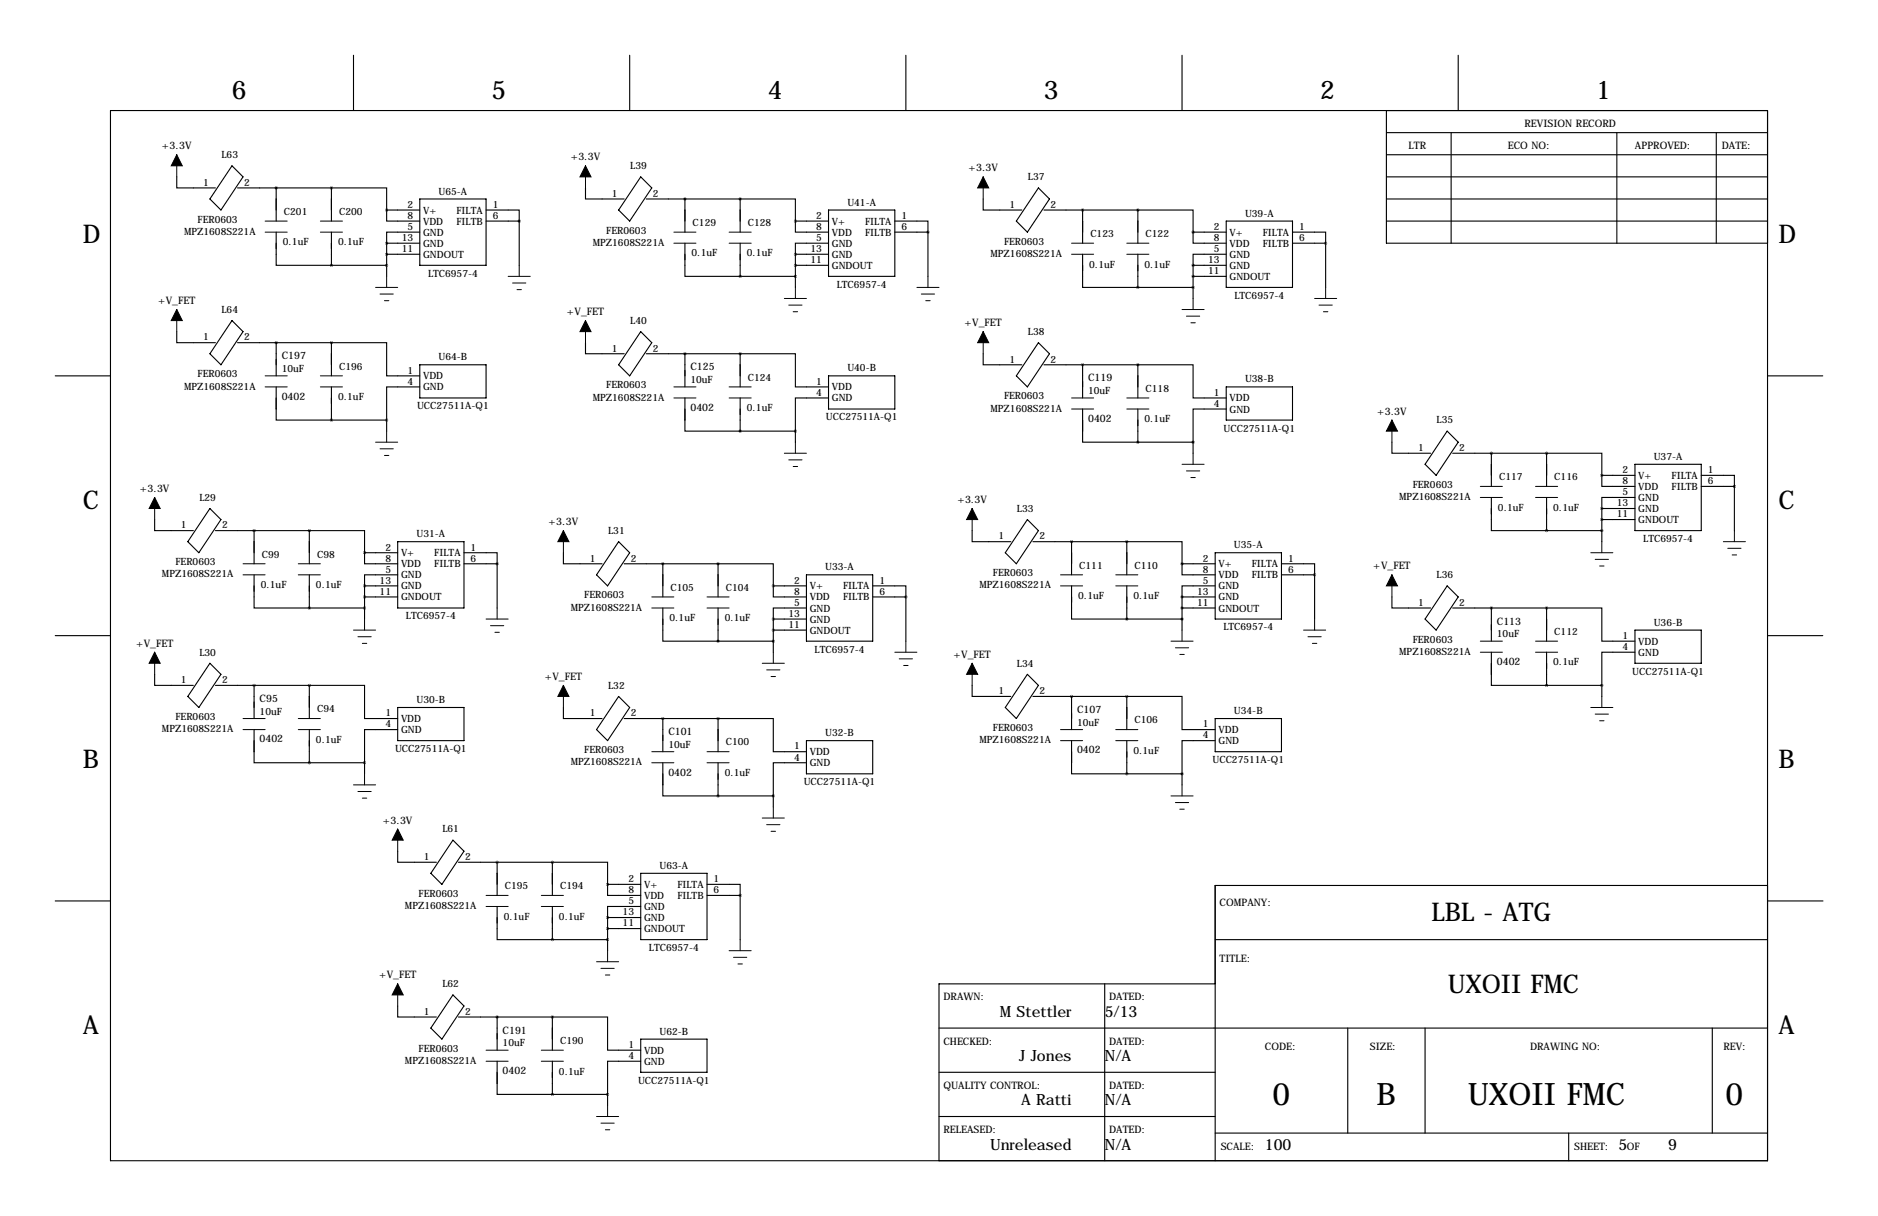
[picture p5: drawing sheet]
<svg xmlns="http://www.w3.org/2000/svg" width="432mm" height="279mm" viewBox="0 0 432 279" stroke-linecap="round" stroke-linejoin="round" font-family="sans-serif">
<g fill="none" stroke="#000" stroke-width=".25">
<path d="M81.3 12.7v12.7M144.8 12.7v12.7M208.3 12.7v12.7M271.8 12.7v12.7M335.3 12.7v12.7M25.4 25.4h381v241.3h-381zM53.3 38.1l2.6 2.5-5.1 7.7-2.5-2.6zM318.8 30.5h87.6M318.8 35.6h87.6M318.8 25.4v30.5h87.6M333.7 30.5v25.4M371.8 30.5v25.4"/>
<path d="M394.6 30.5v25.4M40.6 40.6v2.6h8.9M54.6 43.2h21.6M63.5 53.3v7.7h12.7M63.5 43.2v7.6M76.2 43.2h12.7v5.1M76.2 43.2v7.6M76.2 53.3v7.7M88.9 48.3v2.5h7.6M88.9 55.9h7.6M88.9 58.4h7.6M88.9 48.3h7.6"/>
<path d="M88.9 55.9v7.6M96.5 53.3h-7.6v2.6M96.5 45.7h15.3v15.3h-15.3zM111.8 48.3h7.6v2.5M111.8 50.8h7.6M119.4 50.8v10.2M134.6 43.2v2.5h8.9M147.3 40.6l2.6 2.6-5.1 7.6-2.6-2.5zM148.6 45.7h21.6M157.5 55.9v7.6h12.7M157.5 45.7v7.6M170.2 45.7h12.7v5.1"/>
<path d="M170.2 45.7v7.6M170.2 55.9v7.6M182.9 50.8v2.5h7.6M182.9 50.8h7.6M182.9 58.4h7.6M182.9 58.4v7.6M190.5 55.9h-7.6v2.5M190.5 48.3h15.2v15.2h-15.2zM205.7 50.8h7.7v2.5M205.7 53.3h7.7M213.4 53.3v10.2M226.1 45.7v2.6h8.8"/>
<path d="M238.8 43.2l2.5 2.5-5.1 7.6-2.5-2.5zM240 48.3h21.6M248.9 58.4v7.6h12.7M248.9 48.3v7.6M261.6 48.3h12.7v5M261.6 48.3v7.6M261.6 58.4v7.6M274.3 53.3v2.6h7.6M274.3 53.3h7.6M281.9 58.4h-7.6v2.6M281.9 50.8h15.3v15.2h-15.3zM297.2 53.3h7.6v2.6"/>
<path d="M297.2 55.9h7.6M304.8 55.9v10.1M318.8 45.7h87.6M318.8 50.8h87.6M318.8 40.6h87.6M40.6 76.2v2.5h8.9M53.3 73.7l2.6 2.5-5.1 7.6-2.5-2.5zM54.6 78.7h21.6M63.5 78.7v7.7M76.2 78.7h12.7v7.7h7.6M76.2 61h12.7M76.2 78.7v7.7"/>
<path d="M134.6 78.7v2.6h8.9M147.3 76.2l2.6 2.5-5.1 7.7-2.6-2.6zM170.2 63.5h12.7M182.9 61h7.6M238.8 78.7l2.5 2.6-5.1 7.6-2.5-2.5zM261.6 66h12.7M274.3 61h7.6M274.3 63.5h7.6M274.3 61v7.6M12.7 86.4h12.7M63.5 88.9v7.6h12.7M76.2 96.5h12.7"/>
<path d="M76.2 88.9v7.6M88.9 96.5v2.6M96.5 88.9h-7.6v7.6M96.5 83.8h15.3v7.6h-15.3zM148.6 81.3h21.6M157.5 91.4v7.7h12.7M157.5 81.3v7.6M170.2 81.3h12.7v7.6h7.6M170.2 81.3v7.6M170.2 91.4v7.7M170.2 99.1h12.7M182.9 99.1v2.5"/>
<path d="M190.5 91.4h-7.6v7.7M190.5 86.4h15.2v7.6h-15.2zM226.1 81.3v2.5h8.8M240 83.8h21.6M248.9 94v7.6h12.7M248.9 83.8v7.6M261.6 83.8h12.7v7.6h7.6M261.6 83.8v7.6M261.6 94v7.6M281.9 94h-7.6v7.6M281.9 88.9h15.3v7.6h-15.3zM332.7 99.1l2.6 2.5-5.1 7.6-2.5-2.5z"/>
<path d="M406.4 86.4h12.7M35.6 119.4v2.5h8.8M48.3 116.8l2.5 2.6-5.1 7.6-2.5-2.5zM236.2 119.4l2.6 2.5-5.1 7.6-2.6-2.5zM261.6 101.6h12.7M274.3 101.6v2.5M320 101.6v2.5h8.9M334 104.1h21.6M342.9 114.3v7.6h12.7M342.9 104.1v7.7M355.6 104.1h12.7v5.1M355.6 104.1v7.7"/>
<path d="M355.6 114.3v7.6M368.3 109.2v2.6h7.6M368.3 109.2h7.6M368.3 116.8h7.6M368.3 119.4h7.6M368.3 116.8v7.7M375.9 114.3h-7.6v2.5M375.9 106.7h15.3v15.2h-15.3zM391.2 109.2h7.6v2.6M391.2 111.8h7.6M398.8 111.8v10.1M49.5 121.9h21.6"/>
<path d="M58.4 132.1v7.6h12.7M58.4 121.9v7.6M71.1 121.9h12.7v5.1M71.1 139.7h12.7M71.1 121.9v7.6M71.1 132.1v7.6M83.8 127v2.5h7.6M83.8 127h7.6M83.8 134.6h7.6M83.8 137.2h7.6M83.8 134.6v7.6M91.4 132.1h-7.6v2.5"/>
<path d="M91.4 124.5h15.3v15.2h-15.3zM106.7 127h7.6v2.5M106.7 129.5h7.6M114.3 129.5v10.2M129.5 127v2.5h8.9M142.2 124.5l2.6 2.5-5.1 7.6-2.5-2.5zM143.5 129.5h21.6M152.4 139.7v7.6h12.7M152.4 129.5v7.7M165.1 129.5h12.7v5.1M165.1 129.5v7.7M165.1 139.7v7.6"/>
<path d="M177.8 134.6v2.6h7.6M177.8 134.6h7.6M185.4 139.7h-7.6v2.5M185.4 132.1h15.3v15.2h-15.3zM200.7 134.6h7.6v2.6M200.7 137.2h7.6M208.3 137.2v10.1M223.5 121.9v2.6h8.9M237.5 124.5h21.6M246.4 134.6v7.6h12.7M246.4 124.5v7.6M259.1 124.5h12.7v5"/>
<path d="M259.1 124.5v7.6M259.1 134.6v7.6M271.8 129.5v2.6h7.6M271.8 137.2v7.6M271.8 139.7h7.6M271.8 129.5h7.6M271.8 137.2h7.6M279.4 134.6h-7.6v2.6M279.4 127h15.2v15.2h-15.2zM294.6 129.5h7.7v2.6M294.6 132.1h7.7M302.3 132.1v10.1"/>
<path d="M320 137.2v2.5h8.9M332.7 134.6l2.6 2.6-5.1 7.6-2.5-2.6zM334 139.7h21.6M342.9 139.7v7.6M355.6 139.7h12.7v7.6h7.6M355.6 121.9h12.7M355.6 139.7v7.6M12.7 146h12.7M35.6 154.9v2.6h8.8M48.3 152.4l2.5 2.5-5.1 7.7-2.5-2.6zM49.5 157.5h21.6M58.4 157.5v7.6"/>
<path d="M71.1 157.5h12.7v7.6h7.6M71.1 157.5v7.6M165.1 147.3h12.7M177.8 142.2h7.6M177.8 144.8h7.6M177.8 142.2v7.7M223.5 157.5v2.5h8.9M236.2 154.9l2.6 2.6-5.1 7.6-2.6-2.5zM259.1 142.2h12.7M342.9 149.9v7.6h12.7M355.6 157.5h12.7M355.6 149.9v7.6"/>
<path d="M368.3 157.5v2.5M375.9 149.9h-7.6v7.6M375.9 144.8h15.3v7.6h-15.3zM406.4 146h12.7M58.4 167.6v7.7h12.7M71.1 167.6v7.7M71.1 175.3h12.7M83.8 175.3v2.5M91.4 167.6h-7.6v7.7M91.4 162.6h15.3v7.6h-15.3zM129.5 162.6v2.5h8.9M142.2 160l2.6 2.6-5.1 7.6-2.5-2.6z"/>
<path d="M143.5 165.1h21.6M152.4 175.3v7.6h12.7M152.4 165.1v7.6M165.1 165.1h12.7v7.6h7.6M165.1 165.1v7.6M165.1 175.3v7.6M185.4 175.3h-7.6v7.6M185.4 170.2h15.3v7.6h-15.3zM237.5 160h21.6M246.4 170.2v7.6h12.7M246.4 160v7.6M259.1 160h12.7v7.6h7.6"/>
<path d="M259.1 177.8h12.7M259.1 160v7.6M259.1 170.2v7.6M271.8 177.8v2.5M279.4 170.2h-7.6v7.6M279.4 165.1h15.2v7.6h-15.2zM91.4 195.6v2.5h8.9M104.1 193l2.6 2.6-5.1 7.6-2.5-2.5zM105.4 198.1h21.6M114.3 198.1v7.6M127 198.1h12.7v5.1M127 198.1v7.6"/>
<path d="M165.1 182.9h12.7M177.8 182.9v2.5M12.7 207h12.7M114.3 208.3v7.6h12.7M127 215.9h12.7M127 208.3v7.6M139.7 203.2v2.5h7.6M139.7 203.2h7.6M139.7 210.8h7.6M139.7 213.4h7.6M139.7 210.8v7.6M147.3 208.3h-7.6v2.5"/>
<path d="M147.3 200.7h15.3v15.2h-15.3zM162.6 203.2h7.6v2.5M162.6 205.7h7.6M170.2 205.7v10.2M279.4 215.9h127M406.4 203.5h-127v63.2M406.5 207h12.7M91.4 231.1v2.6h8.9M104.1 228.6l2.6 2.5-5.1 7.7-2.5-2.6zM105.4 233.7h21.6M114.3 233.7v7.6M127 233.7h12.7v7.6h7.6"/>
<path d="M127 233.7v7.6M147.3 238.8h15.3v7.6h-15.3zM215.9 236.2h190.5M254 226.1v40.6M279.4 226.1h-63.5v40.6M309.9 236.2v24.1M327.7 236.2v24.1M393.7 236.2v24.1M114.3 243.8v7.7h12.7M127 243.8v7.7M127 251.5h12.7M139.7 251.5v2.5"/>
<path d="M147.3 243.8h-7.6v7.7M215.9 246.4h63.5M215.9 256.5h63.5M279.4 260.3h127M360.7 260.3v6.4"/>
</g>
<g fill="none" stroke="#000" stroke-width=".23">
<path d="M40.6 35.6v5M134.6 38.1v5.1M61 53.3h5M61 50.8h5M73.7 53.3h5M73.7 50.8h5M154.9 55.9h5.1M154.9 53.3h5.1M167.6 55.9h5.1M167.6 53.3h5.1M226.1 40.6v5.1M246.4 58.4h5.1"/>
<path d="M246.4 55.9h5.1M259.1 58.4h5.1M259.1 55.9h5.1M40.6 71.1v5.1M86.4 66h5M87.4 67.6h3M88.4 69.1h1M88.9 63.5v2.5M116.8 63.5h5.1M117.9 65h3M118.9 66.5h1M119.4 61v2.5"/>
<path d="M134.6 73.7v5M180.3 68.6h5.1M181.4 70.1h3M182.4 71.6h1M182.9 66v2.6M210.8 66h5.1M211.8 67.6h3.1M212.9 69.1h1M213.4 63.5v2.5M226.1 76.2v5.1M271.8 71.1h5.1M272.8 72.6h3"/>
<path d="M273.8 74.2h1M274.3 68.6v2.5M302.3 68.6h5M303.3 70.1h3M304.3 71.6h1M304.8 66v2.6M61 88.9h5M61 86.4h5M73.7 88.9h5M73.7 86.4h5M88.9 99.1v2.5M154.9 91.4h5.1"/>
<path d="M154.9 88.9h5.1M167.6 91.4h5.1M167.6 88.9h5.1M246.4 94h5.1M246.4 91.4h5.1M259.1 94h5.1M259.1 91.4h5.1M320 96.5v5.1M35.6 114.3v5.1M86.4 101.6h5M87.4 103.1h3M88.4 104.6h1"/>
<path d="M180.3 104.1h5.1M181.4 105.7h3M182.4 107.2h1M182.9 101.6v2.5M223.5 116.8v5.1M271.8 106.7h5.1M272.8 108.2h3M273.8 109.7h1M274.3 104.1v2.6M340.4 114.3h5M340.4 111.8h5M353.1 114.3h5"/>
<path d="M353.1 111.8h5M55.9 132.1h5.1M55.9 129.5h5.1M68.6 132.1h5.1M68.6 129.5h5.1M114.3 139.7v2.5M129.5 121.9v5.1M149.9 139.7h5M149.9 137.2h5M162.6 139.7h5M162.6 137.2h5M243.8 132.1h5.1"/>
<path d="M243.8 134.6h5.1M256.5 132.1h5.1M256.5 134.6h5.1M320 132.1v5.1M365.8 127h5M366.8 128.5h3M367.8 130h1M368.3 124.5v2.5M396.2 124.5h5.1M397.3 126h3M398.3 127.5h1M398.8 121.9v2.6"/>
<path d="M35.6 149.9v5M81.3 144.8h5.1M82.3 146.3h3M83.3 147.8h1M83.8 142.2v2.6M111.8 142.2h5M112.8 143.8h3M113.8 145.3h1M129.5 157.5v5.1M175.3 152.4h5M176.3 153.9h3M177.3 155.4h1"/>
<path d="M177.8 149.9v2.5M205.7 149.9h5.1M206.8 151.4h3M207.8 152.9h1M208.3 147.3v2.6M223.5 152.4v5.1M269.2 147.3h5.1M270.3 148.8h3M271.3 150.4h1M271.8 144.8v2.5M299.7 144.8h5.1M300.7 146.3h3.1"/>
<path d="M301.8 147.8h1M302.3 142.2v2.6M340.4 149.9h5M340.4 147.3h5M353.1 149.9h5M353.1 147.3h5M55.9 167.6h5.1M55.9 165.1h5.1M68.6 167.6h5.1M68.6 165.1h5.1M83.8 177.8v2.5M149.9 175.3h5"/>
<path d="M149.9 172.7h5M162.6 175.3h5M162.6 172.7h5M243.8 167.6h5.1M243.8 170.2h5.1M256.5 167.6h5.1M256.5 170.2h5.1M365.8 162.6h5M366.8 164.1h3M367.8 165.6h1M368.3 160v2.6M81.3 180.3h5.1"/>
<path d="M82.3 181.9h3M83.3 183.4h1M91.4 190.5v5.1M175.3 188h5M176.3 189.5h3M177.3 191h1M177.8 185.4v2.6M269.2 182.9h5.1M270.3 184.4h3M271.3 185.9h1M271.8 180.3v2.6M111.8 208.3h5"/>
<path d="M111.8 205.7h5M124.5 208.3h5M124.5 205.7h5M139.7 218.4v2.6M167.6 218.4h5.1M168.7 220h3M170.2 215.9v2.5M91.4 226.1v5M137.2 221h5M138.2 222.5h3M139.2 224h1M169.7 221.5h1"/>
<path d="M111.8 243.8h5M111.8 241.3h5M124.5 243.8h5M124.5 241.3h5M137.2 256.5h5M138.2 258.1h3M139.2 259.6h1M139.7 254v2.5"/>
</g>
<g fill="#000" stroke="#000" stroke-width=".23">
<path d="M40.6 35.6l1.3 2.5h-2.5zM134.6 38.1l1.3 2.5h-2.6zM226.1 40.6l1.2 2.6h-2.5zM40.6 71.1l1.3 2.6h-2.5zM134.6 73.7l1.3 2.5h-2.6zM226.1 76.2l1.2 2.5h-2.5zM320 96.5l1.3 2.6h-2.5zM35.6 114.3l1.2 2.5h-2.5zM223.5 116.8l1.3 2.6h-2.6zM129.5 121.9l1.3 2.6h-2.5zM320 132.1l1.3 2.5h-2.5zM35.6 149.9l1.2 2.5h-2.5z"/>
<path d="M129.5 157.5l1.3 2.5h-2.5zM223.5 152.4l1.3 2.5h-2.6zM91.4 190.5l1.3 2.5h-2.5zM91.4 226.1l1.3 2.5h-2.5z"/>
</g>
<path d="M302.2 132.1a.05 .05 0 0 0 .1 0 .05 .05 0 0 0-.1 0zM213.3 53.3a.05 .05 0 0 0 .1 0 .05 .05 0 0 0-.1 0z" fill="#000" stroke="#000" stroke-width=".63"/>
<g font-size="7.1">
<text x="292.6" y="254">0</text>
<text x="316.5" y="254">B</text>
<text x="337.5" y="254">UXOII FMC</text>
<text x="396.7" y="254">0</text>
</g>
<g font-size="5.9">
<text x="53.3" y="22.9">6</text>
<text x="113" y="22.9">5</text>
<text x="176.5" y="22.9">4</text>
<text x="240" y="22.9">3</text>
<text x="303.5" y="22.9">2</text>
<text x="367" y="22.9">1</text>
<text x="19" y="55.9">D</text>
<text x="408.9" y="55.9">D</text>
<text x="19" y="116.8">C</text>
<text x="408.9" y="116.8">C</text>
<text x="19" y="176.5">B</text>
<text x="408.9" y="176.5">B</text>
<text x="329.1" y="211.6">LBL - ATG</text>
<text x="332.9" y="228.1">UXOII FMC</text>
<text x="19" y="237.5">A</text>
<text x="408.9" y="237.5">A</text>
</g>
<g font-size="3.6">
<text x="229.9" y="233.7">M Stettler</text>
<text x="254" y="233.7">5/13</text>
<text x="234.4" y="243.8">J Jones</text>
<text x="254" y="243.8">N/A</text>
<text x="234.8" y="254">A Ratti</text>
<text x="254" y="254">N/A</text>
<text x="227.6" y="264.1">Unreleased</text>
<text x="254" y="264.1">N/A</text>
<text x="290.8" y="264.1">100</text>
<text x="372.1" y="264.1">5</text>
<text x="383.5" y="264.1">9</text>
</g>
<g font-size="2.4">
<text x="350.5" y="29.2">REVISION RECORD</text>
<text x="37.2" y="34.3">+3.3V</text>
<text x="323.8" y="34.3">LTR</text>
<text x="346.7" y="34.3">ECO NO:</text>
<text x="375.9" y="34.3">APPROVED:</text>
<text x="395.9" y="34.3">DATE:</text>
<text x="131.2" y="36.8">+3.3V</text>
<text x="222.7" y="39.4">+3.3V</text>
<text x="36.4" y="69.8">+V_FET</text>
<text x="130.3" y="72.4">+V_FET</text>
<text x="221.8" y="74.9">+V_FET</text>
<text x="64.8" y="82.5">C197</text>
<text x="158.7" y="85.1">C125</text>
<text x="250.2" y="87.6">C119</text>
<text x="64.8" y="91.8">0402</text>
<text x="158.7" y="94.4">0402</text>
<text x="316.6" y="95.2">+3.3V</text>
<text x="250.2" y="96.9">0402</text>
<text x="32.2" y="113">+3.3V</text>
<text x="220.1" y="115.6">+3.3V</text>
<text x="126.1" y="120.7">+3.3V</text>
<text x="315.8" y="130.8">+V_FET</text>
<text x="344.2" y="143.5">C113</text>
<text x="31.3" y="148.6">+V_FET</text>
<text x="219.2" y="151.1">+V_FET</text>
<text x="344.2" y="152.8">0402</text>
<text x="59.7" y="161.3">C95</text>
<text x="125.3" y="156.2">+V_FET</text>
<text x="247.6" y="163.8">C107</text>
<text x="59.7" y="170.6">0402</text>
<text x="153.7" y="168.9">C101</text>
<text x="247.6" y="173.1">0402</text>
<text x="153.7" y="178.2">0402</text>
<text x="88" y="189.2">+3.3V</text>
<text x="280.4" y="208.3">COMPANY:</text>
<text x="280.4" y="221">TITLE:</text>
<text x="87.2" y="224.8">+V_FET</text>
<text x="216.9" y="229.9">DRAWN:</text>
<text x="255" y="229.9">DATED:</text>
<text x="115.6" y="237.5">C191</text>
<text x="216.9" y="240">CHECKED:</text>
<text x="255" y="240">DATED:</text>
<text x="290.8" y="241.3">CODE:</text>
<text x="315" y="241.3">SIZE:</text>
<text x="351.8" y="241.3">DRAWING NO:</text>
<text x="396.2" y="241.3">REV:</text>
<text x="115.6" y="246.8">0402</text>
<text x="216.9" y="250.2">QUALITY CONTROL:</text>
<text x="255" y="250.2">DATED:</text>
<text x="216.9" y="260.3">RELEASED:</text>
<text x="255" y="260.3">DATED:</text>
<text x="280.7" y="264.2">SCALE:</text>
<text x="361.9" y="264.2">SHEET:</text>
<text x="374" y="264.2">OF</text>
</g>
<g font-size="2.3">
<text x="50.9" y="36.3">L63</text>
<text x="144.9" y="38.9">L39</text>
<text x="236.3" y="41.4">L37</text>
<text x="46.7" y="42.7">1</text>
<text x="56.1" y="42.7">2</text>
<text x="93.7" y="47.8">2</text>
<text x="100.8" y="44.7">U65-A</text>
<text x="113.3" y="47.8">1</text>
<text x="140.7" y="45.2">1</text>
<text x="150.1" y="45.2">2</text>
<text x="194.8" y="47.2">U41-A</text>
<text x="232.1" y="47.8">1</text>
<text x="241.6" y="47.8">2</text>
<text x="42.3" y="53.9">MPZ1608S221A</text>
<text x="45.4" y="51.1">FER0603</text>
<text x="65.3" y="49.4">C201</text>
<text x="78" y="49.4">C200</text>
<text x="93.7" y="50.3">8</text>
<text x="93.7" y="52.8">5</text>
<text x="97.3" y="49.1">V+</text>
<text x="97.3" y="51.6">VDD</text>
<text x="104.9" y="49.1">FILTA</text>
<text x="104.9" y="51.6">FILTB</text>
<text x="113.3" y="50.3">6</text>
<text x="139.4" y="53.7">FER0603</text>
<text x="159.3" y="51.9">C129</text>
<text x="172" y="51.9">C128</text>
<text x="187.7" y="50.3">2</text>
<text x="187.7" y="52.8">8</text>
<text x="191.3" y="51.6">V+</text>
<text x="198.9" y="51.6">FILTA</text>
<text x="207.3" y="50.3">1</text>
<text x="207.3" y="52.8">6</text>
<text x="279.1" y="52.8">2</text>
<text x="286.3" y="49.8">U39-A</text>
<text x="298.7" y="52.8">1</text>
<text x="65" y="56.4">0.1uF</text>
<text x="77.7" y="56.4">0.1uF</text>
<text x="92.4" y="55.4">13</text>
<text x="92.4" y="57.9">11</text>
<text x="97.3" y="54.1">GND</text>
<text x="97.3" y="56.7">GND</text>
<text x="97.3" y="59.2">GNDOUT</text>
<text x="136.3" y="56.5">MPZ1608S221A</text>
<text x="159" y="58.9">0.1uF</text>
<text x="171.7" y="58.9">0.1uF</text>
<text x="186.3" y="57.9">13</text>
<text x="187.7" y="55.4">5</text>
<text x="191.3" y="54.1">VDD</text>
<text x="191.3" y="56.7">GND</text>
<text x="191.3" y="59.2">GND</text>
<text x="198.9" y="54.1">FILTB</text>
<text x="227.7" y="59">MPZ1608S221A</text>
<text x="230.8" y="56.2">FER0603</text>
<text x="250.7" y="54.4">C123</text>
<text x="263.4" y="54.4">C122</text>
<text x="279.1" y="55.4">8</text>
<text x="279.1" y="57.9">5</text>
<text x="282.7" y="54.1">V+</text>
<text x="282.7" y="56.7">VDD</text>
<text x="282.7" y="59.2">GND</text>
<text x="290.4" y="54.1">FILTA</text>
<text x="290.4" y="56.7">FILTB</text>
<text x="298.7" y="55.4">6</text>
<text x="98.4" y="63.6">LTC6957-4</text>
<text x="186.3" y="60.5">11</text>
<text x="191.3" y="61.8">GNDOUT</text>
<text x="250.4" y="61.5">0.1uF</text>
<text x="263.1" y="61.5">0.1uF</text>
<text x="277.8" y="60.5">13</text>
<text x="277.8" y="63">11</text>
<text x="282.7" y="61.8">GND</text>
<text x="282.7" y="64.3">GNDOUT</text>
<text x="50.9" y="71.9">L64</text>
<text x="192.4" y="66.1">LTC6957-4</text>
<text x="283.8" y="68.7">LTC6957-4</text>
<text x="144.9" y="74.4">L40</text>
<text x="236.3" y="77">L38</text>
<text x="46.7" y="78.2">1</text>
<text x="56.1" y="78.2">2</text>
<text x="100.8" y="82.8">U64-B</text>
<text x="140.7" y="80.8">1</text>
<text x="150.1" y="80.8">2</text>
<text x="232.1" y="83.3">1</text>
<text x="241.6" y="83.3">2</text>
<text x="42.3" y="89.5">MPZ1608S221A</text>
<text x="45.4" y="86.7">FER0603</text>
<text x="64.8" y="85.4">10uF</text>
<text x="78" y="84.9">C196</text>
<text x="93.7" y="85.9">1</text>
<text x="93.7" y="88.4">4</text>
<text x="97.3" y="87.2">VDD</text>
<text x="97.3" y="89.7">GND</text>
<text x="139.4" y="89.2">FER0603</text>
<text x="158.7" y="88">10uF</text>
<text x="172" y="87.5">C124</text>
<text x="187.7" y="88.4">1</text>
<text x="191.3" y="89.7">VDD</text>
<text x="194.8" y="85.3">U40-B</text>
<text x="286.3" y="87.9">U38-B</text>
<text x="77.7" y="91.9">0.1uF</text>
<text x="95.9" y="94.1">UCC27511A-Q1</text>
<text x="136.3" y="92">MPZ1608S221A</text>
<text x="171.7" y="94.5">0.1uF</text>
<text x="187.7" y="90.9">4</text>
<text x="191.3" y="92.2">GND</text>
<text x="227.7" y="94.6">MPZ1608S221A</text>
<text x="230.8" y="91.8">FER0603</text>
<text x="250.2" y="90.5">10uF</text>
<text x="263.4" y="90">C118</text>
<text x="279.1" y="90.9">1</text>
<text x="279.1" y="93.5">4</text>
<text x="282.7" y="92.2">VDD</text>
<text x="282.7" y="94.8">GND</text>
<text x="189.9" y="96.6">UCC27511A-Q1</text>
<text x="263.1" y="97">0.1uF</text>
<text x="281.3" y="99.1">UCC27511A-Q1</text>
<text x="330.3" y="97.3">L35</text>
<text x="326.1" y="103.6">1</text>
<text x="335.5" y="103.6">2</text>
<text x="380.2" y="105.7">U37-A</text>
<text x="324.8" y="112.1">FER0603</text>
<text x="344.7" y="110.3">C117</text>
<text x="357.4" y="110.3">C116</text>
<text x="373.1" y="108.7">2</text>
<text x="373.1" y="111.3">8</text>
<text x="373.1" y="113.8">5</text>
<text x="376.7" y="110">V+</text>
<text x="376.7" y="112.6">VDD</text>
<text x="384.3" y="110">FILTA</text>
<text x="384.3" y="112.6">FILTB</text>
<text x="392.7" y="108.7">1</text>
<text x="392.7" y="111.3">6</text>
<text x="45.8" y="115.1">L29</text>
<text x="233.8" y="117.6">L33</text>
<text x="321.7" y="114.9">MPZ1608S221A</text>
<text x="344.4" y="117.3">0.1uF</text>
<text x="357.1" y="117.3">0.1uF</text>
<text x="371.8" y="116.3">13</text>
<text x="371.8" y="118.9">11</text>
<text x="376.7" y="115.1">GND</text>
<text x="376.7" y="117.6">GND</text>
<text x="41.6" y="121.4">1</text>
<text x="51.1" y="121.4">2</text>
<text x="95.8" y="123.4">U31-A</text>
<text x="139.8" y="122.7">L31</text>
<text x="229.6" y="124">1</text>
<text x="239" y="124">2</text>
<text x="283.7" y="126">U35-A</text>
<text x="376.7" y="120.2">GNDOUT</text>
<text x="377.8" y="124.5">LTC6957-4</text>
<text x="40.3" y="129.9">FER0603</text>
<text x="60.2" y="128.1">C99</text>
<text x="72.9" y="128.1">C98</text>
<text x="88.6" y="126.5">2</text>
<text x="88.6" y="129">8</text>
<text x="88.6" y="131.6">5</text>
<text x="92.2" y="127.8">V+</text>
<text x="92.2" y="130.3">VDD</text>
<text x="99.9" y="127.8">FILTA</text>
<text x="99.9" y="130.3">FILTB</text>
<text x="108.2" y="126.5">1</text>
<text x="108.2" y="129">6</text>
<text x="135.6" y="129">1</text>
<text x="145" y="129">2</text>
<text x="189.7" y="131.1">U33-A</text>
<text x="248.2" y="130.6">C111</text>
<text x="260.9" y="130.6">C110</text>
<text x="276.6" y="129">2</text>
<text x="276.6" y="131.6">8</text>
<text x="280.2" y="130.3">V+</text>
<text x="287.8" y="130.3">FILTA</text>
<text x="296.2" y="129">1</text>
<text x="296.2" y="131.6">6</text>
<text x="37.2" y="132.7">MPZ1608S221A</text>
<text x="59.9" y="135.1">0.1uF</text>
<text x="72.6" y="135.1">0.1uF</text>
<text x="87.3" y="134.1">13</text>
<text x="87.3" y="136.7">11</text>
<text x="92.2" y="132.9">GND</text>
<text x="92.2" y="135.4">GND</text>
<text x="92.2" y="138">GNDOUT</text>
<text x="134.3" y="137.5">FER0603</text>
<text x="154.2" y="135.7">C105</text>
<text x="166.9" y="135.7">C104</text>
<text x="182.6" y="134.1">2</text>
<text x="182.6" y="136.7">8</text>
<text x="186.2" y="135.4">V+</text>
<text x="186.2" y="138">VDD</text>
<text x="193.8" y="135.4">FILTA</text>
<text x="193.8" y="138">FILTB</text>
<text x="202.2" y="134.1">1</text>
<text x="202.2" y="136.7">6</text>
<text x="225.2" y="135.2">MPZ1608S221A</text>
<text x="228.3" y="132.4">FER0603</text>
<text x="247.9" y="137.7">0.1uF</text>
<text x="260.6" y="137.7">0.1uF</text>
<text x="275.2" y="136.7">13</text>
<text x="276.6" y="134.1">5</text>
<text x="280.2" y="132.9">VDD</text>
<text x="280.2" y="135.4">GND</text>
<text x="280.2" y="138">GND</text>
<text x="287.8" y="132.9">FILTB</text>
<text x="330.3" y="132.8">L36</text>
<text x="93.3" y="142.3">LTC6957-4</text>
<text x="131.2" y="140.3">MPZ1608S221A</text>
<text x="153.9" y="142.7">0.1uF</text>
<text x="166.6" y="142.7">0.1uF</text>
<text x="181.3" y="141.7">13</text>
<text x="182.6" y="139.2">5</text>
<text x="186.2" y="140.5">GND</text>
<text x="186.2" y="143">GND</text>
<text x="275.2" y="139.2">11</text>
<text x="280.2" y="140.5">GNDOUT</text>
<text x="326.1" y="139.2">1</text>
<text x="335.5" y="139.2">2</text>
<text x="380.2" y="143.8">U36-B</text>
<text x="181.3" y="144.3">11</text>
<text x="186.2" y="145.6">GNDOUT</text>
<text x="187.3" y="149.9">LTC6957-4</text>
<text x="281.3" y="144.9">LTC6957-4</text>
<text x="324.8" y="147.7">FER0603</text>
<text x="344.2" y="146.4">10uF</text>
<text x="357.4" y="145.9">C112</text>
<text x="373.1" y="146.8">1</text>
<text x="373.1" y="149.4">4</text>
<text x="376.7" y="148.1">VDD</text>
<text x="45.8" y="150.6">L30</text>
<text x="233.8" y="153.2">L34</text>
<text x="321.7" y="150.5">MPZ1608S221A</text>
<text x="357.1" y="152.9">0.1uF</text>
<text x="375.3" y="155">UCC27511A-Q1</text>
<text x="376.7" y="150.7">GND</text>
<text x="41.6" y="157">1</text>
<text x="51.1" y="157">2</text>
<text x="95.8" y="161.5">U30-B</text>
<text x="139.8" y="158.2">L32</text>
<text x="229.6" y="159.5">1</text>
<text x="239" y="159.5">2</text>
<text x="40.3" y="165.4">FER0603</text>
<text x="59.7" y="164.2">10uF</text>
<text x="72.9" y="163.7">C94</text>
<text x="88.6" y="164.6">1</text>
<text x="88.6" y="167.1">4</text>
<text x="92.2" y="165.9">VDD</text>
<text x="135.6" y="164.6">1</text>
<text x="145" y="164.6">2</text>
<text x="228.3" y="168">FER0603</text>
<text x="247.6" y="166.7">10uF</text>
<text x="260.9" y="166.2">C106</text>
<text x="276.6" y="167.1">1</text>
<text x="283.7" y="164.1">U34-B</text>
<text x="37.2" y="168.2">MPZ1608S221A</text>
<text x="72.6" y="170.7">0.1uF</text>
<text x="90.8" y="172.8">UCC27511A-Q1</text>
<text x="92.2" y="168.4">GND</text>
<text x="134.3" y="173.1">FER0603</text>
<text x="153.7" y="171.8">10uF</text>
<text x="166.9" y="171.3">C100</text>
<text x="182.6" y="172.2">1</text>
<text x="186.2" y="173.5">VDD</text>
<text x="189.7" y="169.2">U32-B</text>
<text x="225.2" y="170.8">MPZ1608S221A</text>
<text x="260.6" y="173.2">0.1uF</text>
<text x="276.6" y="169.7">4</text>
<text x="280.2" y="168.4">VDD</text>
<text x="280.2" y="171">GND</text>
<text x="131.2" y="175.9">MPZ1608S221A</text>
<text x="166.6" y="178.3">0.1uF</text>
<text x="182.6" y="174.8">4</text>
<text x="186.2" y="176.1">GND</text>
<text x="278.8" y="175.3">UCC27511A-Q1</text>
<text x="184.8" y="180.4">UCC27511A-Q1</text>
<text x="101.7" y="191.3">L61</text>
<text x="97.5" y="197.6">1</text>
<text x="106.9" y="197.6">2</text>
<text x="144.5" y="202.7">2</text>
<text x="151.6" y="199.6">U63-A</text>
<text x="164.1" y="202.7">1</text>
<text x="93.1" y="208.9">MPZ1608S221A</text>
<text x="96.2" y="206.1">FER0603</text>
<text x="116.1" y="204.3">C195</text>
<text x="128.8" y="204.3">C194</text>
<text x="144.5" y="205.2">8</text>
<text x="144.5" y="207.8">5</text>
<text x="148.1" y="204">V+</text>
<text x="148.1" y="206.5">VDD</text>
<text x="148.1" y="209.1">GND</text>
<text x="155.7" y="204">FILTA</text>
<text x="155.7" y="206.5">FILTB</text>
<text x="164.1" y="205.2">6</text>
<text x="115.8" y="211.3">0.1uF</text>
<text x="128.5" y="211.3">0.1uF</text>
<text x="143.2" y="210.3">13</text>
<text x="143.2" y="212.9">11</text>
<text x="148.1" y="211.6">GND</text>
<text x="148.1" y="214.2">GNDOUT</text>
<text x="149.2" y="218.5">LTC6957-4</text>
<text x="101.7" y="226.8">L62</text>
<text x="97.5" y="233.2">1</text>
<text x="106.9" y="233.2">2</text>
<text x="128.8" y="239.9">C190</text>
<text x="151.6" y="237.7">U62-B</text>
<text x="93.1" y="244.4">MPZ1608S221A</text>
<text x="96.2" y="241.6">FER0603</text>
<text x="115.6" y="240.4">10uF</text>
<text x="144.5" y="240.8">1</text>
<text x="144.5" y="243.3">4</text>
<text x="148.1" y="242.1">VDD</text>
<text x="148.1" y="244.6">GND</text>
<text x="128.5" y="246.9">0.1uF</text>
<text x="146.7" y="249">UCC27511A-Q1</text>
</g>
</svg>
